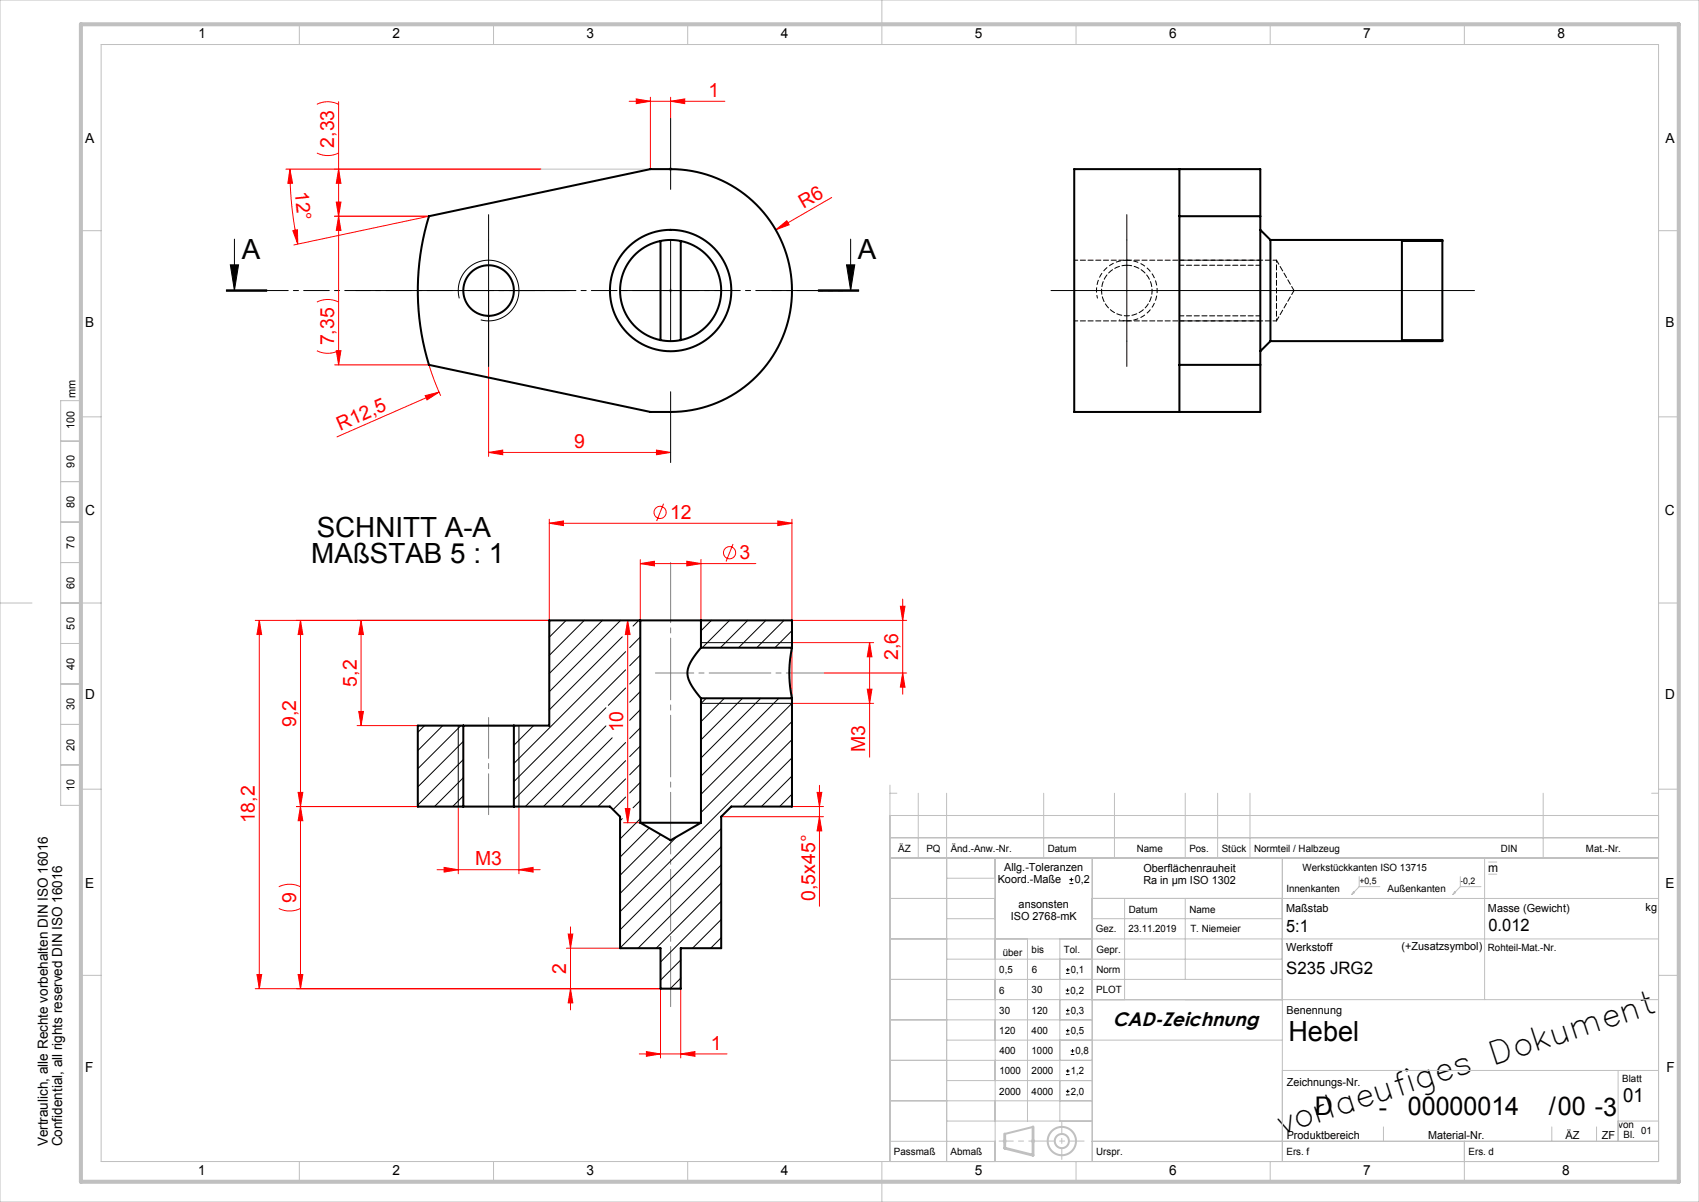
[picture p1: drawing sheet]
<svg xmlns="http://www.w3.org/2000/svg" width="420mm" height="297mm" viewBox="0 0 420 297" stroke-linecap="round" stroke-linejoin="round" font-family="sans-serif">
<g fill="none" stroke="#f00" stroke-width=".25">
<path d="M78.3 37.8a6 6 0 0 0 5.4 0M78.3 25.8a6 6 0 0 1 5.4 0M83.7 25.1v65.1M155.5 25h23.7M157.3 24.4l3.5 .6-3.5 .6zM160.8 24v17.8M165.8 25l3.5-.6v1.2zM165.8 24v5.3M71.7 41.8l.6 3.5h-1.1zM71.7 41.8l.4 8.6 .7 5.7 .8 4.2M72.4 57l1.1-.2 .1 3.5zM82.7 53.4h23.3l-33.4 7.1"/>
<path d="M83.1 49.9h1.2l-.6 3.5zM83.7 41.8l.6 3.5h-1.2zM83.7 53.4l.6 3.5h-1.2zM133.7 41.8h-63M191.8 56.8l2.7-2.3 .6 1zM205.6 48.8l-13.8 8M78.3 74.6a6 6 0 0 1 5.4 0M120.8 71.8v41M78.3 86.7a6 6 0 0 0 5.4 0M82.7 90.2h23.3l1.4 3.8 1.5 3.8M83.1 86.7h1.2l-.6 3.5zM105.1 97.8l3.4-.9-2.9 1.9z"/>
<path d="M108.5 96.9l-25.2 11M120.8 111.8l3.5-.6v1.2zM120.8 111.8h45M162.3 111.2l3.5 .6-3.5 .6zM135.8 129.3l3.5-.6v1.2zM135.8 128.3v25h-72.7M135.8 129.3h60M158.3 139.3l3.5-.6v1.1zM158.3 138.3v15M158.3 139.3h28.5M164 124.5l-1.7 4.3M169.8 138.7l3.5 .6-3.5 .5z"/>
<path d="M173.3 138.3v15M181.2 134.4l-1.7 4.3M192.3 128.7l3.5 .6-3.5 .6zM195.8 128.3v44.2M64.1 153.3v91M64.1 153.3l.6 3.5h-1.2zM74.3 153.3v91M74.3 153.3l.6 3.5h-1.2zM89.3 153.3v26M89.3 153.3l.5 3.5h-1.1zM155.2 153.3l.5 3.5h-1.1zM155.2 153.3v50"/>
<path d="M195.8 153.3h28.3M195.8 158.8h20.2M215 158.8l.6 3.5h-1.2zM215 158.8v28.3M222.6 149.8h1.1l-.6 3.5zM223.1 148v23.5M88.3 179.3h38.7M88.7 175.8h1.1l-.5 3.5zM195.8 173.8h20.2M203.8 166.3h20.3M214.4 170.3h1.2l-.6 3.5zM223.1 166.3l.6 3.5h-1.1z"/>
<path d="M73.3 199.3h53.7M73.7 195.8h1.2l-.6 3.5zM74.3 199.3l.6 3.5h-1.2zM113.3 199.3v16.6M128.3 199.3v16.6M154.6 199.8h1.1l-.5 3.5zM195.8 199.3h7.8M202 195.8h1.2l-.6 3.5zM202.6 194v29.9M68.9 219.1a6 6 0 0 1 5.4 0M108 214.9h25.5M109.8 214.3l3.5 .6-3.5 .6z"/>
<path d="M128.3 214.9l3.5-.6v1.2zM154.2 203.3h4.1M178.3 201.8h25.3M202.6 201.8l.6 3.5h-1.2zM68.9 224.5a6 6 0 0 0 5.4 0M140 234.3h13.3M140.5 230.8h1.1l-.6 3.5zM141 229v20.5M63.1 244.3h100.2v17.1M63.5 240.8h1.2l-.6 3.5zM73.7 240.8h1.2l-.6 3.5zM141 244.3l.6 3.5h-1.1z"/>
<path d="M159.8 259.8l3.5 .6-3.5 .6zM168.3 244.3v17.1M158 260.4h21.7M168.3 260.4l3.5-.6v1.2z"/>
<circle cx="163.2" cy="126.6" r="1.5"/>
<circle cx="180.4" cy="136.6" r="1.5"/>
</g>
<g fill="none" stroke="#000" stroke-width=".25">
<path d="M165.8 29.3v17.5M58 59.1v12.7M120.8 53v37.5M165.8 59.3v25M210.3 59.1v12.7M278.6 53v37.5M56 72h10zM56 71.8h10M56 71.6h10M56.9 65.4h2.1l-1 6.4zM87.9 71.8h52.9M113.5 73.7a7.5 7.5 0 0 1 6.6-9.4 7.5 7.5 0 0 1 8.2 8.1 7.5 7.5 0 0 1-9.5 6.6"/>
<path d="M153.3 71.8h25M190.8 71.8h21.5M202.3 71.6h10M202.3 72h10M209.3 65.4h2l-1 6.4zM259.8 71.8h104.7M165.8 96.8v17.5M173.3 158.8h22.5M173.3 173.8h22.5M113.3 199.3v-20h15v20M264.4 218.3h.9M264.4 217.3h.9"/>
<path d="M264.8 216.9v.9M263.5 239.6h.9M263.9 239.2v.9M263.5 245.5h.8M263.5 244.7h.8M263.5 255.5h.9M263.5 254.7h.9M263.5 250.6h.9M263.5 249.7h.9M263.5 240.5h.9M263.9 244.2v.9M263.9 249.2v.9"/>
<path d="M263.9 254.2v.9M264.7 259.7h.9M265.1 259.2v.9M263.5 270.5h.9M263.5 269.7h.9M263.5 265.5h.9M263.5 264.6h.9M263.9 269.2v.9M263.9 264.2v.9M264.7 260.5h.9"/>
</g>
<path d="M278.6 79.3a7.5 7.5 0 0 0 7.5-7.5 7.5 7.5 0 0 0-7.5-7.5" fill="none" stroke="#000" stroke-width=".25" stroke-dasharray="1.3 .6" stroke-dashoffset=".3" stroke-linecap="butt"/>
<path d="M278.6 64.3a7.5 7.5 0 0 0-7.3 9.4" fill="none" stroke="#000" stroke-width=".25" stroke-dasharray="1.3 .6" stroke-dashoffset=".4" stroke-linecap="butt"/>
<path d="M276.6 79l2 .3" fill="none" stroke="#000" stroke-width=".25" stroke-dasharray="1.3 .6" stroke-dashoffset="1" stroke-linecap="butt"/>
<g fill="none" stroke="#c0c0c0" stroke-width=".25">
<path d="M0 0h420v297h-420zM25 11h385v276h-385zM74 6v5M122 6v5M170 6v5M218 0v11M266 6v5M314 6v5M362 6v5M20 57h5M133.7 41.8h32.6M165.4 41.4l.7 .7"/>
<path d="M165.8 41.3v1M166.1 41.4l-.7 .7M410 57h5M165.3 71.8h1M165.4 71.4l.7 .7M165.8 71.3v1M166.1 71.4l-.7 .7M15 99h5v100h-5zM15 119h5M15 109h5M20 103h5M410 103h5"/>
<path d="M15 139h5M15 129h5M0 149h7.9M15 149h10M15 159h5M410 149h5M15 169h5M15 179h5M15 189h5M20 195h5M220 194v93M220 196h1.7"/>
<path d="M227 196v16M234 196v91M258 196v16M275.5 196v16M293 196v16M301 196v16M309 196v16M381.5 196v16M408.3 196h1.7M410 195h5M220 212h190M220 207h190"/>
<path d="M220 201.5h190M234 217h12M246 212v75M270 212v75M317 212v75M336 216.6v2.5M336 219.1h5.1M336 219.1l-1.8 1.9M361 219.1h5.1M361 216.6v2.5M361 219.1l-1.8 1.9M367 212v35"/>
<path d="M368 213h2M368 216h2M220 232h190M220 222h26M234 227h12M234 237h83M254 232v45M262 232v45M270 222h140M270 227h47M278 222v25M293 222v20"/>
<path d="M334.6 220.4l.2 .2-.6 .4zM359.6 220.4l.2 .2-.6 .4zM20 241h5M220 242h97M220 252h50M234 247h176M234 257h83M410 241h5M220 262h50M220 272h50M234 267h36M234 277h36"/>
<path d="M317 264.5h93M342 278.4v3.6M383.6 278.4v3.6M394.7 278.4v3.6M400 277h10M400 264.5v17.5M74 287v5M122 287v5M170 287v5M218 287v10M220 282h26M247.9 281.9h1"/>
<path d="M248 281.6l.7 .7M248.4 281.4v1M248.7 281.6l-.7 .7M254.9 281.9h1M255 281.6l.7 .7M255.4 281.4v1M255.7 281.6l-.7 .7M266 287v5M270 282h140M314 287v5M362 282v10"/>
</g>
<g fill="none" stroke="#c0c0c0" stroke-width=".5">
<path d="M255.4 278.4l-7 1.8"/>
<circle cx="262.5" cy="281.9" r="3.5"/>
<circle cx="262.5" cy="281.9" r="1.75"/>
</g>
<path d="M278.3 64.3h.4" fill="none" stroke="#000" stroke-width=".25" stroke-dasharray="1.3 .6"/>
<path d="M291.6 79.3h20M311.6 64.3h-20" fill="none" stroke="#000" stroke-width=".25" stroke-dasharray="1.3 .6" stroke-dashoffset=".2"/>
<path d="M212.3 71.8h-156.3" fill="none" stroke="#000" stroke-width=".25" stroke-dasharray="6.3 1.3 1.3 1.3" stroke-dashoffset="1.2"/>
<path d="M165.8 139v109.7" fill="none" stroke="#808080" stroke-width=".25" stroke-dasharray="15.2 1.3 1.3 1.3" stroke-dashoffset=".4"/>
<path d="M162 166.3h41.8" fill="none" stroke="#808080" stroke-width=".25" stroke-dasharray="15.2 1.3 1.3 1.3" stroke-dashoffset="5.8"/>
<path d="M120.8 177.3v24" fill="none" stroke="#808080" stroke-width=".25" stroke-dasharray="15.2 1.3 1.3 1.3" stroke-dashoffset="5.1"/>
<path d="M262.5 286.5v-9.2" fill="none" stroke="#c0c0c0" stroke-width=".25" stroke-dasharray="6.3 1.3 1.3 1.3" stroke-dashoffset="3.7"/>
<path d="M247 281.9h21" fill="none" stroke="#c0c0c0" stroke-width=".25" stroke-dasharray="6.3 1.3 1.3 1.3" stroke-dashoffset="2.8"/>
<path d="M255.4 278.4v7l-7-1.7v-3.5" fill="none" stroke="#c0c0c0" stroke-width=".7"/>
<path d="M20 6h395v286h-395z" fill="none" stroke="#c0c0c0" stroke-width="1"/>
<path d="M209.3 65.4h2l-1 6.4zM56.9 65.4h2.1l-1 6.4z" fill="#000"/>
<g fill="#f00">
<path d="M105.1 97.8l3.4-.9-2.9 1.9z"/>
<path d="M191.8 56.8l2.7-2.3 .6 1z"/>
<path d="M83.1 49.9h1.2l-.6 3.5zM83.7 41.8l.6 3.5h-1.2z"/>
<path d="M71.7 41.8l.6 3.5h-1.1zM72.4 57l1.1-.2 .1 3.5z"/>
<path d="M83.1 86.7h1.2l-.6 3.5zM83.7 53.4l.6 3.5h-1.2z"/>
<path d="M120.8 111.8l3.5-.6v1.2zM162.3 111.2l3.5 .6-3.5 .6zM157.3 24.4l3.5 .6-3.5 .6zM165.8 25l3.5-.6v1.2z"/>
<path d="M169.8 138.7l3.5 .6-3.5 .5zM158.3 139.3l3.5-.6v1.1z"/>
<path d="M88.7 175.8h1.1l-.5 3.5zM89.3 153.3l.5 3.5h-1.1zM154.6 199.8h1.1l-.5 3.5zM155.2 153.3l.5 3.5h-1.1zM141 244.3l.6 3.5h-1.1zM140.5 230.8h1.1l-.6 3.5z"/>
<path d="M223.1 166.3l.6 3.5h-1.1zM222.6 149.8h1.1l-.6 3.5z"/>
<path d="M74.3 153.3l.6 3.5h-1.2zM73.7 195.8h1.2l-.6 3.5zM74.3 199.3l.6 3.5h-1.2zM73.7 240.8h1.2l-.6 3.5zM64.1 153.3l.6 3.5h-1.2zM63.5 240.8h1.2l-.6 3.5zM215 158.8l.6 3.5h-1.2zM214.4 170.3h1.2l-.6 3.5zM202 195.8h1.2l-.6 3.5zM202.6 201.8l.6 3.5h-1.2z"/>
<path d="M109.8 214.3l3.5 .6-3.5 .6zM128.3 214.9l3.5-.6v1.2zM135.8 129.3l3.5-.6v1.2zM192.3 128.7l3.5 .6-3.5 .6zM159.8 259.8l3.5 .6-3.5 .6zM168.3 260.4l3.5-.6v1.2z"/>
</g>
<g fill="none" stroke="#000" stroke-width=".5">
<path d="M106 53.4l54.8-11.6h5a30 30 0 0 1 30 30 30 30 0 0 1-30 30h-5l-54.8-11.6a62.5 62.5 0 0 1 0-36.8zM163.3 59.5a12.5 12.5 0 0 1 5 0M163.3 59.5a12.5 12.5 0 0 0-10 12.3 12.5 12.5 0 0 0 10 12.2M163.3 59.5v24.5M168.3 59.5a12.5 12.5 0 0 1 10 12.3 12.5 12.5 0 0 1-10 12.2M168.3 59.5v24.5M291.6 53.4v36.8M291.6 53.4h20M291.6 41.8v11.6M311.6 53.4v36.8M311.6 53.4v-11.6h-46v60h46v-11.6M311.6 56.8l2.5 2.5"/>
<path d="M314.1 59.3v25M314.1 59.3h42.5v.2M356.6 59.5h-10v24.5h10M356.6 59.5v24.5M163.3 84a12.5 12.5 0 0 0 5 0M291.6 90.2h20M291.6 90.2v11.6M314.1 84.3l-2.5 2.5M356.6 84v.3h-42.5M158.3 153.3h15M158.3 153.3v50M158.3 153.3h-22.5v26h-8.8"/>
<path d="M173.3 153.3v6.7M173.3 153.3h22.5v6.7M114.5 179.3h12.5M114.5 179.3h-11.2v20h11.2M114.5 179.3v20M127 179.3v20M173.3 160l-1 1.2a9.2 9.2 0 0 0-2.4 5.4 12.8 12.8 0 0 0 3.2 5.7l.2 .2M173.3 172.5v30.8M173.3 160h22.5M173.3 172.5h22.5M195.8 160a30 30 0 0 0 0 12.5M195.8 172.5v26.8h-15l-2.5 2.5v32.5h-10v10h-5v-10h-10v-32.5l-2.5-2.5h-23.8"/>
<path d="M114.5 199.3h12.5M158.3 203.3h15M158.3 203.3l7.5 4.3 7.5-4.3"/>
<circle cx="120.8" cy="71.8" r="6.2"/>
<circle cx="165.8" cy="71.8" r="15"/>
</g>
<g fill="none" stroke="#000" stroke-width=".25">
<path d="M139.9 153.3l-4.1 4.1M144.4 153.3l-8.6 8.6M148.9 153.3l-13.1 13.1M153.4 153.3l-17.6 17.6M153.8 157.4l-18 18M157.9 153.3l-1.4 1.4M158.3 157.4l-2.6 2.6M175.9 153.3l-2.6 2.6M180.4 153.3l-6.8 6.7M184.8 153.3l-6.7 6.7M189.3 153.3l-6.7 6.7M193.8 153.3l-6.7 6.7"/>
<path d="M195.8 155.8l-4.2 4.2M105 179.3l-1.7 1.7M109.4 179.3l-6.1 6.2M113.9 179.3l-10.6 10.6M127.4 179.3l-.4 .4M131.9 179.3l-4.9 4.9M149.8 179.4l-19.9 19.9M149.8 174.9l-22.8 22.7M154.7 161l-27.7 27.6M154.7 165.5l-27.7 27.6M154.7 170l-4.3 4.3M158.3 170.9l-2.6 2.6"/>
<path d="M158.3 175.4l-2.6 2.6M158.3 179.9l-2.6 2.6M158.3 161.9l-2.6 2.6M158.3 166.4l-2.6 2.6M174.6 172.5l-1.3 1.3M179.1 172.5l-5.8 5.8M183.6 172.5l-10.3 10.3M188 172.5l-14.7 14.8M192.5 172.5l-19.2 19.3M195.8 173.8l-22.5 22.5M195.8 178.3l-22.5 22.5M114.5 183.2l-11.2 11.2"/>
<path d="M114.5 187.7l-11.2 11.2M114.5 192.2l-7.1 7.1M114.5 196.7l-2.6 2.6M151.3 182.3l-16.9 17M154.7 183.5l-15.9 15.8M154.7 188l-11.4 11.3M154.7 196.9l-3.2 3.2M154.7 192.5l-6.9 6.8M158.3 184.3l-2.6 2.7M158.3 193.3l-2.6 2.6M158.3 188.8l-2.6 2.7M158.3 197.8l-1.8 1.8"/>
<path d="M195.8 182.8l-42.5 42.5M195.8 187.3l-12.1 12M195.8 191.7l-7.6 7.6M195.8 196.2l-3.1 3.1M153.8 202.3l-.5 .5M158.3 202.3l-5 5M160.5 204.6l-7.2 7.2M163.3 206.2l-10 10.1M167.3 206.7l-14 14.1M178.3 204.8l-25 25M178.3 209.2l-25 25M178.3 213.7l-20.6 20.6"/>
<path d="M178.3 218.2l-16.1 16.1M168.3 237.2l-5 5M178.3 222.7l-15 15M178.3 227.2l-7.1 7.1M178.3 231.7l-2.6 2.6M168.3 241.7l-2.6 2.6"/>
</g>
<path d="M315.6 64.3v15" fill="none" stroke="#000" stroke-width=".25" stroke-dasharray="1.3 .6" stroke-dashoffset=".8"/>
<path d="M278.6 65.5a6.2 6.2 0 0 1 5.4 9.3 6.2 6.2 0 0 1-10.7 .3 6.2 6.2 0 0 1 4.9-9.6h.4M315.6 79.3l4.3-7.5M319.9 71.8l-4.3-7.5" fill="none" stroke="#000" stroke-width=".25" stroke-dasharray="1.3 .6" stroke-dashoffset=".1"/>
<path d="M291.6 78h20M311.6 65.5h-20" fill="none" stroke="#000" stroke-width=".25" stroke-dasharray="1.3 .6" stroke-dashoffset=".2"/>
<path d="M265.6 79.3h50M315.6 64.3h-50" fill="none" stroke="#000" stroke-width=".25" stroke-dasharray="1.3 .6" stroke-dashoffset=".4"/>
<text font-size="7.8" x="317.2" y="280.1" transform="rotate(-18 317.2 280.1)">vorlaeufiges Dokument</text>
<g font-size="6.9">
<text x="59.8" y="63.9">A</text>
<text x="212.1" y="63.9">A</text>
<text x="78.3" y="132.7">SCHNITT A-A</text>
<text x="76.9" y="139.2">MAßSTAB 5 : 1</text>
<text x="318.5" y="257.2">Hebel</text>
</g>
<g font-size="6.3">
<text x="325" y="275.4">D</text>
<text x="340.8" y="275.7">-</text>
<text x="348" y="275.4">00000014</text>
<text x="382.8" y="275.5">/00 -3</text>
</g>
<g font-size="4.8" fill="#f00">
<text x="175.2" y="23.9">1</text>
<text x="82.6" y="36.5" transform="rotate(-90 82.6 36.5)">2,33</text>
<text x="72.9" y="47.4" transform="rotate(84 72.9 47.4)">12°</text>
<text x="198.6" y="51.6" transform="rotate(-30 198.6 51.6)">R6</text>
<text x="82.6" y="85.3" transform="rotate(-90 82.6 85.3)">7,35</text>
<text x="84.1" y="106.4" transform="rotate(-24 84.1 106.4)">R12,5</text>
<text x="141.9" y="110.7">9</text>
<text x="165.7" y="128.2">12</text>
<text x="182.8" y="138.2">3</text>
<text x="222.1" y="163.1" transform="rotate(-90 222.1 163.1)">2,6</text>
<text x="88.2" y="169.6" transform="rotate(-90 88.2 169.6)">5,2</text>
<text x="73.2" y="179.6" transform="rotate(-90 73.2 179.6)">9,2</text>
<text x="154.1" y="181" transform="rotate(-90 154.1 181)">10</text>
<text x="213.9" y="185.8" transform="rotate(-90 213.9 185.8)">M3</text>
<text x="63" y="203.5" transform="rotate(-90 63 203.5)">18,2</text>
<text x="117.4" y="213.8">M3</text>
<text x="73.2" y="223.1" transform="rotate(-90 73.2 223.1)">9</text>
<text x="201.5" y="222.6" transform="rotate(-90 201.5 222.6)">0,5x45°</text>
<text x="140" y="240.6" transform="rotate(-90 140 240.6)">2</text>
<text x="175.7" y="259.3">1</text>
</g>
<g font-size="4.8">
<text x="275.1" y="253.4">CAD-Zeichnung</text>
<text x="401.2" y="272.3">01</text>
</g>
<g font-size="4.2">
<text x="318" y="230.2">5:1</text>
<text x="368" y="230">0.012</text>
<text x="317.9" y="240.6">S235 JRG2</text>
</g>
<g font-size="3.4">
<text x="49" y="9.3">1</text>
<text x="97" y="9.3">2</text>
<text x="145" y="9.3">3</text>
<text x="193" y="9.3">4</text>
<text x="241" y="9.3">5</text>
<text x="289.1" y="9.3">6</text>
<text x="337" y="9.3">7</text>
<text x="385" y="9.3">8</text>
<text x="21" y="35.3">A</text>
<text x="411.7" y="35.3">A</text>
<text x="21.1" y="80.8">B</text>
<text x="411.7" y="80.7">B</text>
<text x="21.1" y="127.3">C</text>
<text x="411.6" y="127.3">C</text>
<text x="21.1" y="172.8">D</text>
<text x="411.6" y="172.7">D</text>
<text x="21" y="219.3">E</text>
<text x="411.7" y="219.3">E</text>
<text x="21.1" y="264.8">F</text>
<text x="411.9" y="264.8">F</text>
<text x="11.9" y="283.3" transform="rotate(-90 11.9 283.3)">Vertraulich, alle Rechte vorbehalten DIN ISO 16016</text>
<text x="15.4" y="283.3" transform="rotate(-90 15.4 283.3)">Confidential, all rights reserved DIN ISO 16016</text>
<text x="49" y="290.3">1</text>
<text x="97.1" y="290.3">2</text>
<text x="145" y="290.4">3</text>
<text x="193.1" y="290.4">4</text>
<text x="241" y="290.3">5</text>
<text x="289" y="290.3">6</text>
<text x="337" y="290.3">7</text>
<text x="386.2" y="290.4">8</text>
</g>
<text font-size="3" x="367.9" y="215.5">m</text>
<g font-size="2.7">
<text x="18.6" y="98.2" transform="rotate(-90 18.6 98.2)">mm</text>
<text x="18.4" y="106" transform="rotate(-90 18.4 106)">100</text>
<text x="18.4" y="115.5" transform="rotate(-90 18.4 115.5)">90</text>
<text x="18.4" y="125.5" transform="rotate(-90 18.4 125.5)">80</text>
<text x="18.4" y="135.5" transform="rotate(-90 18.4 135.5)">70</text>
<text x="18.4" y="145.5" transform="rotate(-90 18.4 145.5)">60</text>
<text x="18.4" y="155.5" transform="rotate(-90 18.4 155.5)">50</text>
<text x="18.4" y="165.5" transform="rotate(-90 18.4 165.5)">40</text>
<text x="18.4" y="175.5" transform="rotate(-90 18.4 175.5)">30</text>
<text x="18.4" y="185.5" transform="rotate(-90 18.4 185.5)">20</text>
<text x="18.4" y="195.5" transform="rotate(-90 18.4 195.5)">10</text>
<text x="248.3" y="215.3">Allg.-Toleranzen</text>
<text x="282.7" y="215.4">Oberflächenrauheit</text>
<text x="246.6" y="218.3">Koord.-Maße</text>
<text x="265.7" y="218.3">0,2</text>
<text x="282.6" y="218.4">Ra in µm ISO 1302</text>
<text x="249.9" y="227.3">ISO 2768-mK</text>
<text x="251.8" y="224.3">ansonsten</text>
<text x="317.9" y="225.3">Maßstab</text>
<text x="367.8" y="225.3">Masse (Gewicht)</text>
<text x="406.8" y="225.2">kg</text>
<text x="317.9" y="234.9">Werkstoff</text>
<text x="346.5" y="234.9">(+Zusatzsymbol)</text>
<text x="318.1" y="250.5">Benennung</text>
<text x="318.1" y="268.4">Zeichnungs-Nr.</text>
<text x="318.1" y="281.5">Produktbereich</text>
<text x="353.1" y="281.4">Material-Nr.</text>
<text x="387" y="281.4">ÄZ</text>
<text x="396" y="281.4">ZF</text>
</g>
<g font-size="2.5">
<text x="222" y="210.5">ÄZ</text>
<text x="229" y="210.5">PQ</text>
<text x="235" y="210.5">Änd.-Anw.-Nr.</text>
<text x="259" y="210.5">Datum</text>
<text x="281" y="210.5">Name</text>
<text x="294" y="210.5">Pos.</text>
<text x="302" y="210.5">Stück</text>
<text x="310" y="210.5">Normteil / Halbzeug</text>
<text x="322" y="215.3">Werkstückkanten ISO 13715</text>
<text x="371" y="210.5">DIN</text>
<text x="392" y="210.5">Mat.-Nr.</text>
<text x="318" y="220.5">Innenkanten</text>
<text x="343" y="220.5">Außenkanten</text>
<text x="279" y="225.5">Datum</text>
<text x="294" y="225.5">Name</text>
<text x="270.9" y="230.2">Gez.</text>
<text x="279" y="230.2">23.11.2019</text>
<text x="294.3" y="230.2">T. Niemeier</text>
<text x="247.9" y="236.3">über</text>
<text x="255" y="235.5">bis</text>
<text x="263" y="235.5">Tol.</text>
<text x="271" y="235.5">Gepr.</text>
<text x="367.8" y="234.9">Rohteil-Mat.-Nr.</text>
<text x="247" y="245.5">6</text>
<text x="247" y="240.5">0,5</text>
<text x="255" y="245.5">30</text>
<text x="255.1" y="240.5">6</text>
<text x="264.7" y="245.5">0,2</text>
<text x="264.7" y="240.5">0,1</text>
<text x="271" y="245.5">PLOT</text>
<text x="271" y="240.5">Norm</text>
<text x="247" y="250.5">30</text>
<text x="255" y="250.5">120</text>
<text x="264.7" y="250.5">0,3</text>
<text x="247" y="255.5">120</text>
<text x="255" y="255.5">400</text>
<text x="264.7" y="255.5">0,5</text>
<text x="247.1" y="260.5">400</text>
<text x="255" y="260.5">1000</text>
<text x="265.9" y="260.5">0,8</text>
<text x="247.1" y="265.5">1000</text>
<text x="255" y="265.5">2000</text>
<text x="264.7" y="265.5">1,2</text>
<text x="401" y="267.3">Blatt</text>
<text x="247" y="270.5">2000</text>
<text x="255" y="270.5">4000</text>
<text x="264.7" y="270.5">2,0</text>
<text x="400" y="278.8">von</text>
<text x="401.3" y="281.1">Bl.</text>
<text x="405.7" y="280.2">01</text>
<text x="221" y="285.3">Passmaß</text>
<text x="235" y="285.3">Abmaß</text>
<text x="271" y="285.3">Urspr.</text>
<text x="318" y="285.3">Ers. f</text>
<text x="363" y="285.3">Ers. d</text>
</g>
<g font-size="2.2">
<text x="336" y="218.4">+0,5</text>
<text x="361" y="218.4">-0,2</text>
</g>
</svg>
